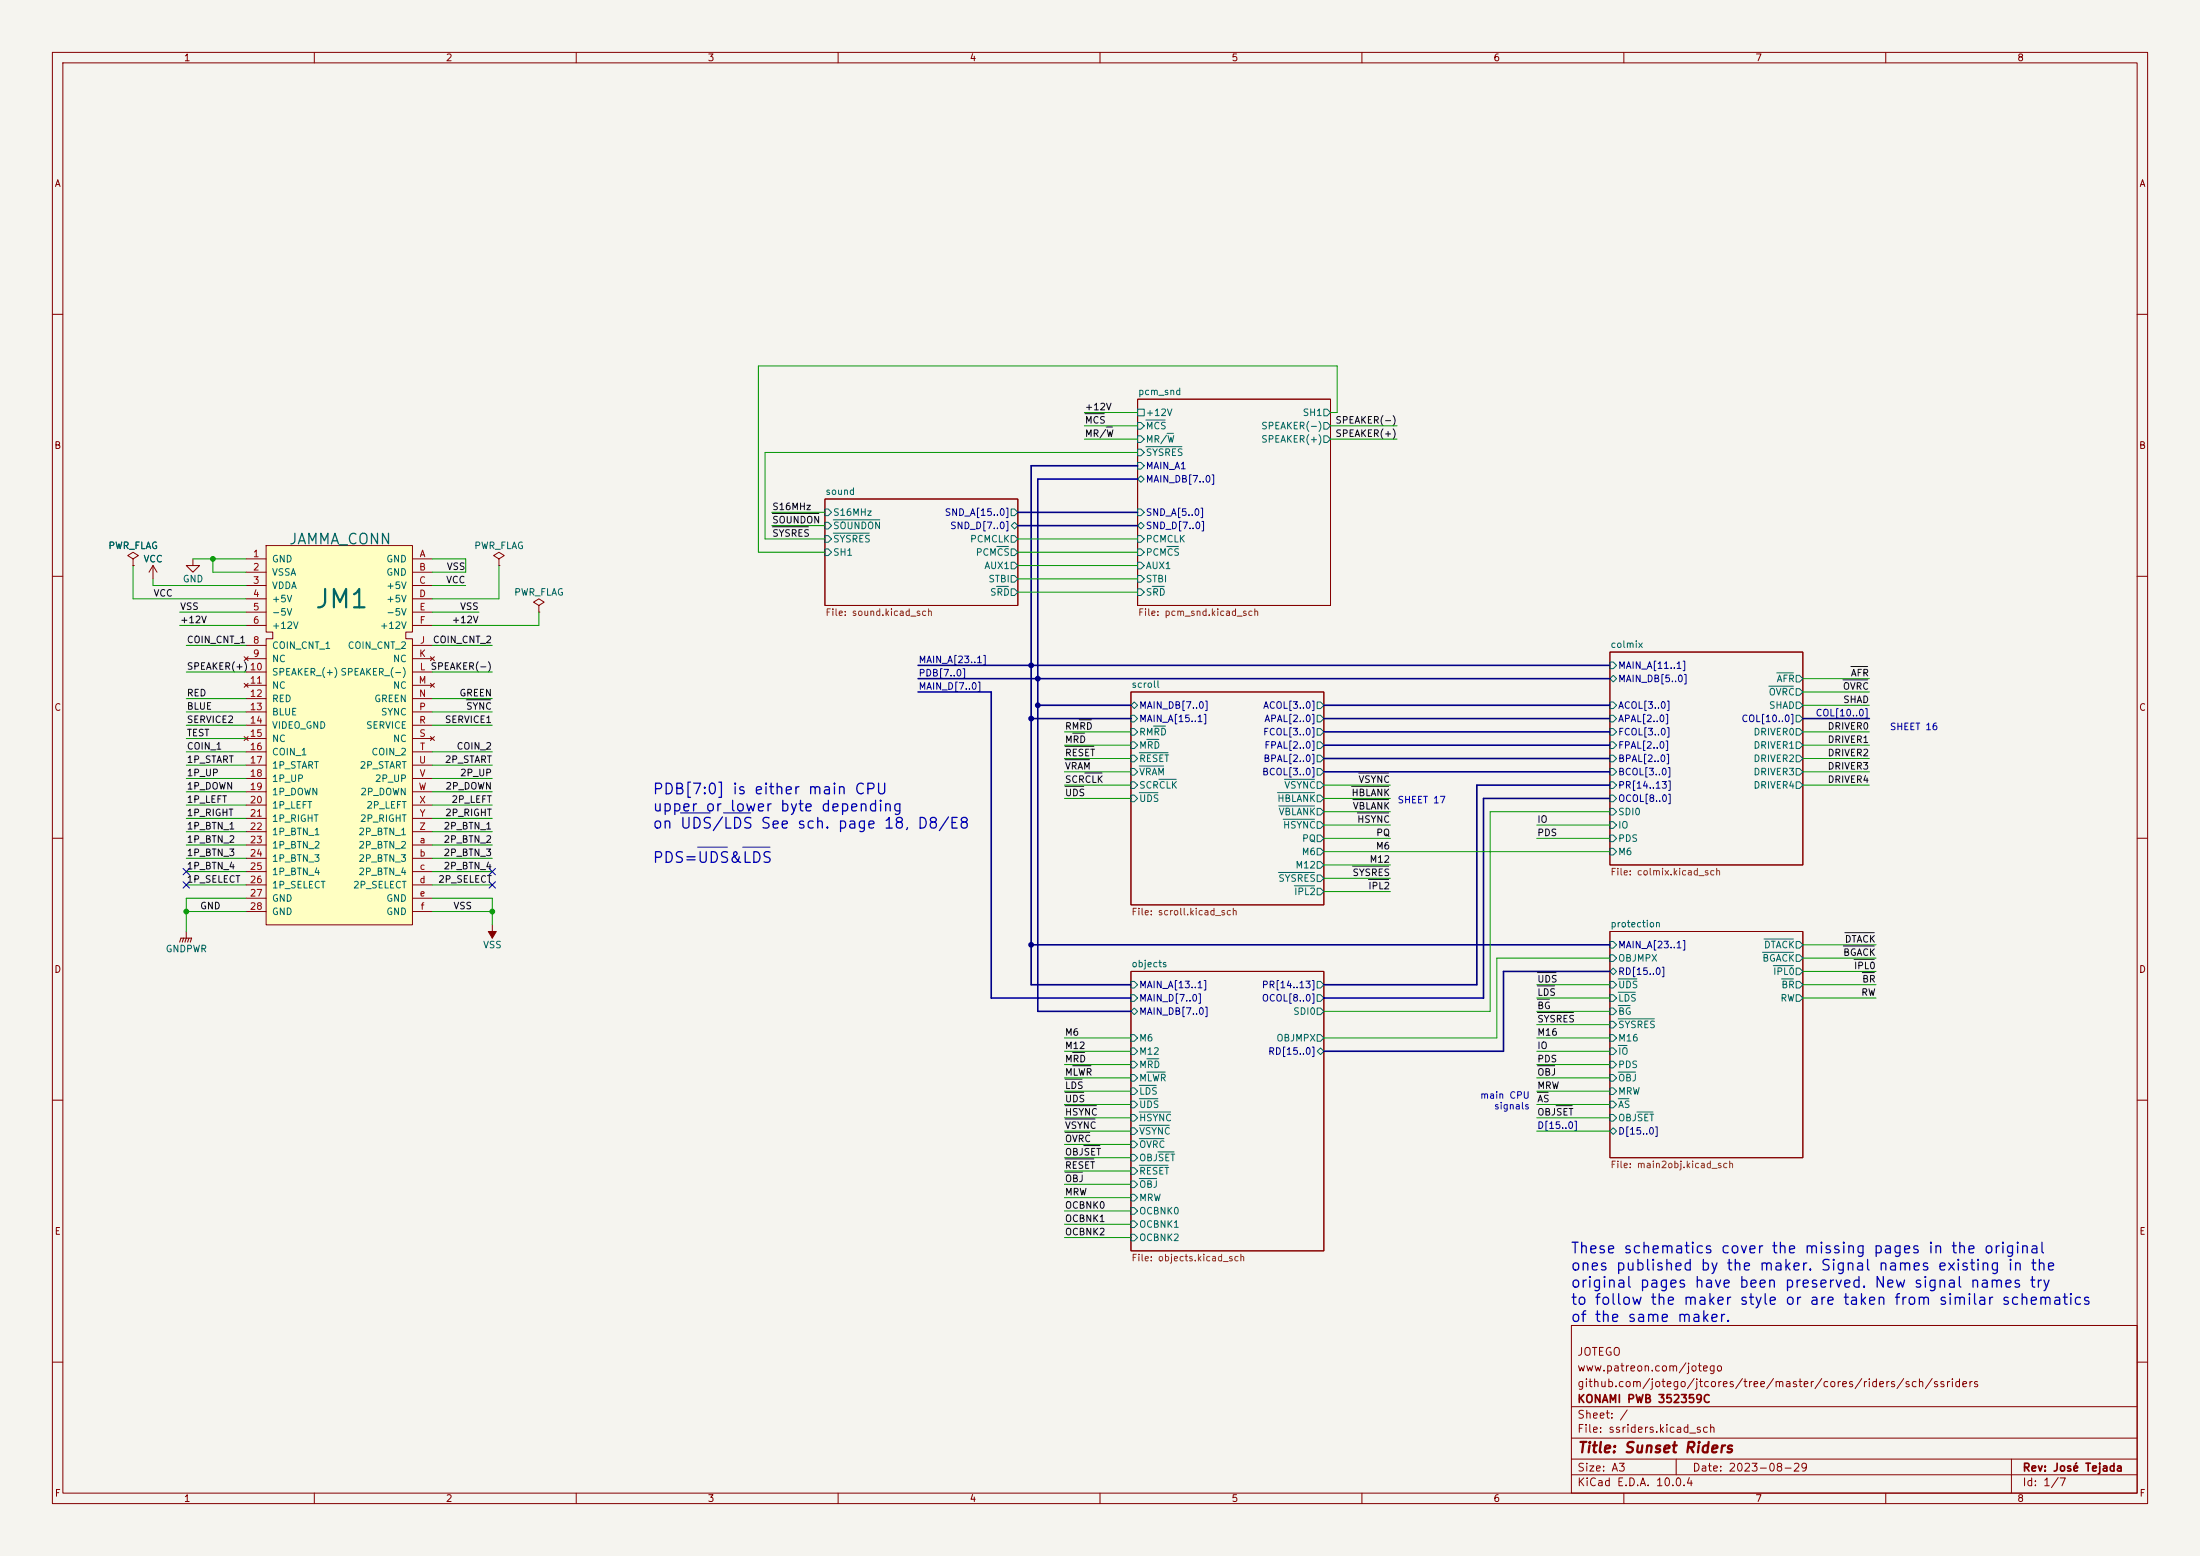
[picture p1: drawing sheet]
<svg xmlns="http://www.w3.org/2000/svg" width="420mm" height="297mm" viewBox="0 0 420 297" stroke-linecap="round" stroke-linejoin="round" font-family="sans-serif">
<path d="M0 0h420v297h-420z" fill="#f5f4ef" stroke="#f5f4ef" stroke-width=".19"/>
<g fill="none" stroke="#840000" stroke-width=".19">
<path d="M10 10h400v277h-400zM12 12h396v273h-396zM60 10v2M110 10v2M160 10v2M210 10v2M260 10v2M310 10v2M360 10v2M10 60h2M217.2 76.2h36.8v39.4h-36.8zM408 60h2"/>
<path d="M157.5 95.3h36.8v20.3h-36.8zM10 110h2M36.8 106.7v1.3h1.3l-1.3 1.2-1.2-1.2h1.2M95.2 106.7l1.1-.7-1.1-.6-1 .6 1 .7v1.3M95.2 108h.1M102.9 115.6l1-.7-1-.6-1 .6 1 .7v1.2M102.9 116.8h.1M408 110h2M215.9 132.1h36.8v40.6h-36.8zM307.3 124.5h36.9v40.6h-36.9zM10 160h2M408 160h2"/>
<path d="M35.6 177.8v1.3M94 176.5v2.6M307.3 177.8h36.9v43.2h-36.9zM215.9 185.4h36.8v53.4h-36.8zM10 210h2M408 210h2M300 253h108v32h-108zM10 260h2M300 278.5h108M300 274.5h108M300 268.5h108M320 278.5v3"/>
<path d="M384 278.5v6.5M408 260h2M60 285v2M110 285v2M160 285v2M210 285v2M260 285v2M300 281.5h108M310 285v2M360 285v2"/>
</g>
<g fill="none" stroke="#006464" stroke-width=".19">
<path d="M217.2 78.1h1.2v1.3h-1.2zM252.7 78.1h.7l.6 .6-.6 .7h-.7zM157.5 97.2h.6l.6 .6-.6 .6h-.6zM157.5 99.7h.6l.6 .6-.6 .7h-.6zM159.1 99.2h8.8M193 97.2h.7l.6 .6-.6 .6h-.7zM217.2 88.3h.6l.6 .6-.6 .6h-.6zM217.2 80.6h.6l.6 .7-.6 .6h-.6zM217.2 91.4l.6-.6 .6 .6-.6 .7zM217.2 85.7h.6l.6 .7-.6 .6h-.6zM217.2 97.2h.6l.6 .6-.6 .6h-.6zM217.2 83.2h.6l.6 .6-.6 .7h-.6z"/>
<path d="M218.8 80.2h3.6M218.8 85.3h6.8M222.8 82.7h1.2M252.7 80.6h.7l.6 .7-.6 .6h-.7zM252.7 83.2h.7l.6 .6-.6 .7h-.7zM157.5 102.2h.6l.6 .7-.6 .6h-.6zM157.5 104.8h.6l.6 .6-.6 .6h-.6zM159.1 101.8h6.8M190.2 111.9h2.3M190.3 104.3h2.2M193 107.3h.7l.6 .7-.6 .6h-.7zM193 109.9h.7l.6 .6-.6 .6h-.7z"/>
<path d="M193 102.2h.7l.6 .7-.6 .6h-.7zM193 104.8h.7l.6 .6-.6 .6h-.7zM193 100.3l.7-.6 .6 .6-.6 .7zM193 112.4h.7l.6 .6-.6 .7h-.7zM217.2 100.3l.6-.6 .6 .6-.6 .7zM217.2 112.4h.6l.6 .6-.6 .7h-.6zM217.2 107.3h.6l.6 .7-.6 .6h-.6zM217.2 104.8h.6l.6 .6-.6 .6h-.6zM217.2 109.9h.6l.6 .6-.6 .6h-.6zM217.2 102.2h.6l.6 .7-.6 .6h-.6zM220 111.9h2.3M222.7 104.3h2.3"/>
<path d="M215.9 139.1h.6l.7 .6-.7 .6h-.6zM215.9 134.6l.6-.6 .7 .6-.7 .7zM215.9 136.5h.6l.7 .7-.7 .6h-.6zM220.2 138.6h2.3M251.5 136.5h.6l.6 .7-.6 .6h-.6zM251.5 139.1h.6l.6 .6-.6 .6h-.6zM251.5 134h.6l.6 .6-.6 .7h-.6zM307.3 129.5l.7-.6 .6 .6-.6 .7zM307.3 134h.7l.6 .6-.6 .7h-.7zM307.3 136.5h.7l.6 .7-.6 .6h-.7zM307.3 139.1h.7l.6 .6-.6 .6h-.7zM307.3 126.4h.7l.6 .6-.6 .6h-.7z"/>
<path d="M337.7 131h4.7M339.2 128.4h3.2M342.9 134h.6l.7 .6-.7 .7h-.6zM342.9 136.5h.6l.7 .7-.7 .6h-.6zM342.9 128.9h.6l.7 .6-.7 .7h-.6zM342.9 139.1h.6l.7 .6-.7 .6h-.6zM342.9 131.4h.6l.7 .7-.7 .6h-.6zM215.9 146.7h.6l.7 .6-.7 .7h-.6zM215.9 144.1h.6l.7 .7-.7 .6h-.6zM215.9 141.6h.6l.7 .6-.7 .7h-.6zM215.9 149.2h.6l.7 .7-.7 .6h-.6zM215.9 151.8h.6l.7 .6-.7 .6h-.6z"/>
<path d="M217.5 146.2h4.6M217.5 143.7h5.5M217.5 151.3h3.5M218.9 141.1h2.3M221.2 148.8h3.4M243.9 151.3h7M244.1 153.8h6.8M245 156.4h5.9M245.2 148.8h5.7M251.5 141.6h.6l.6 .6-.6 .7h-.6zM251.5 144.1h.6l.6 .7-.6 .6h-.6zM251.5 146.7h.6l.6 .6-.6 .7h-.6z"/>
<path d="M251.5 149.2h.6l.6 .7-.6 .6h-.6zM251.5 151.8h.6l.6 .6-.6 .6h-.6zM251.5 154.3h.6l.6 .6-.6 .7h-.6zM251.5 156.8h.6l.6 .7-.6 .6h-.6zM251.5 159.4h.6l.6 .6-.6 .7h-.6zM307.3 154.3h.7l.6 .6-.6 .7h-.7zM307.3 151.8h.7l.6 .6-.6 .6h-.7zM307.3 149.2h.7l.6 .7-.6 .6h-.7zM307.3 141.6h.7l.6 .6-.6 .7h-.7zM307.3 146.7h.7l.6 .6-.6 .7h-.7zM307.3 144.1h.7l.6 .7-.6 .6h-.7zM307.3 156.8h.7l.6 .7-.6 .6h-.7z"/>
<path d="M307.3 159.4h.7l.6 .6-.6 .7h-.7zM342.9 149.2h.6l.7 .7-.7 .6h-.6zM342.9 141.6h.6l.7 .6-.7 .7h-.6zM342.9 144.1h.6l.7 .7-.7 .6h-.6zM342.9 146.7h.6l.7 .6-.7 .7h-.6zM244.1 166.5h6.8M247.1 169.1h3.8M251.5 164.5h.6l.6 .6-.6 .6h-.6zM251.5 161.9h.6l.6 .7-.6 .6h-.6zM251.5 167h.6l.6 .6-.6 .7h-.6zM251.5 169.5h.6l.6 .7-.6 .6h-.6zM307.3 161.9h.7l.6 .7-.6 .6h-.7z"/>
<path d="M307.3 179.7h.7l.6 .6-.6 .7h-.7zM336.8 179.2h5.6M342.9 179.7h.6l.7 .6-.7 .7h-.6zM215.9 193l.6-.6 .7 .6-.7 .7zM215.9 197.5h.6l.7 .6-.7 .7h-.6zM215.9 187.3h.6l.7 .7-.7 .6h-.6zM215.9 189.9h.6l.7 .6-.7 .6h-.6zM251.5 189.9h.6l.6 .6-.6 .6h-.6zM251.5 187.3h.6l.6 .7-.6 .6h-.6zM251.5 192.4h.6l.6 .6-.6 .7h-.6zM251.5 197.5h.6l.6 .6-.6 .7h-.6zM307.3 187.3h.7l.6 .7-.6 .6h-.7z"/>
<path d="M307.3 197.5h.7l.6 .6-.6 .7h-.7zM307.3 192.4h.7l.6 .6-.6 .7h-.7zM307.3 194.9h.7l.6 .7-.6 .6h-.7zM307.3 189.9h.7l.6 .6-.6 .6h-.7zM307.3 182.2h.7l.6 .7-.6 .6h-.7zM307.3 185.4l.7-.6 .6 .6-.6 .7zM308.9 186.9h3.6M308.9 191.9h2.3M308.9 194.5h6.9M308.9 189.4h3.3M308.9 199.6h1.7M336.5 181.8h5.9"/>
<path d="M338.5 184.3h3.9M340.1 186.9h2.3M342.9 182.2h.6l.7 .7-.7 .6h-.6zM342.9 184.8h.6l.7 .6-.7 .7h-.6zM342.9 187.3h.6l.7 .7-.7 .6h-.6zM342.9 189.9h.6l.7 .6-.7 .6h-.6zM215.9 202.6h.6l.7 .6-.7 .6h-.6zM215.9 200h.6l.7 .7-.7 .6h-.6zM215.9 215.3h.6l.7 .6-.7 .6h-.6zM215.9 212.7h.6l.7 .7-.7 .6h-.6zM215.9 207.6h.6l.7 .7-.7 .6h-.6zM215.9 210.2h.6l.7 .6-.7 .7h-.6z"/>
<path d="M215.9 205.1h.6l.7 .6-.7 .7h-.6zM215.9 217.8h.6l.7 .6-.7 .7h-.6zM217.5 209.7h3.5M217.5 212.3h6M217.5 214.8h5.7M217.5 207.2h3.2M217.5 217.3h4.7M218.9 204.6h3.5M218.9 202.1h2.3M221.1 219.9h3M252.1 200l.6 .7-.6 .6-.6-.6zM307.3 210.2h.7l.6 .6-.6 .7h-.7z"/>
<path d="M307.3 200h.7l.6 .7-.6 .6h-.7zM307.3 202.6h.7l.6 .6-.6 .6h-.7zM307.3 205.1h.7l.6 .6-.6 .7h-.7zM307.3 207.6h.7l.6 .7-.6 .6h-.7zM307.3 212.7h.7l.6 .7-.6 .6h-.7zM307.3 215.9l.7-.6 .6 .6-.6 .6zM308.9 209.7h2.1M308.9 204.6h3.3M312.5 212.3h3.1M215.9 222.9h.6l.7 .6-.7 .7h-.6zM215.9 220.3h.6l.7 .7-.7 .6h-.6zM215.9 225.4h.6l.7 .7-.7 .6h-.6z"/>
<path d="M215.9 230.5h.6l.7 .6-.7 .7h-.6zM215.9 235.6h.6l.7 .6-.7 .7h-.6zM215.9 233h.6l.7 .7-.7 .6h-.6zM215.9 228h.6l.7 .6-.7 .6h-.6zM217.5 222.4h5.5M217.5 225h3.3"/>
</g>
<path d="M93.2 177.8h1.5l-.7 1.3z" fill="#840000" stroke="#840000" stroke-width=".19"/>
<path d="M34.3 179.8l.2-.7h2.1l-.3 .7M35.1 179.1l-.3 .7M35.6 179.1l-.3 .7M36.1 179.1l-.3 .7" fill="none" stroke="#840000" stroke-width=".2"/>
<path d="M50.8 104.1h27.9v16.6h-1.2v1.2h1.2v54.6h-27.9v-54.6h1.3v-1.2h-1.3z" fill="#ffffc2"/>
<g fill="none" stroke="#840000" stroke-width=".19">
<path d="M25.4 106.7l1-.7-1-.6-1 .6 1 .7v1.3M25.4 108h.1M29.2 108l-.8 1.2M29.2 108l.8 1.2M29.2 108v2.5M47 106.7h3.8M47 109.2h3.8M47 111.8h3.8M47 114.3h3.8M47 116.8h3.8M47 119.4h3.8M50.8 104.1h27.9v16.6h-1.2v1.2h1.2v54.6h-27.9v-54.6h1.3v-1.2h-1.3z"/>
<path d="M78.7 106.7h3.8M78.7 109.2h3.8M78.7 111.8h3.8M78.7 114.3h3.8M78.7 116.8h3.8M78.7 119.4h3.8M46.6 125.3l.8 .8M46.6 130.4l.8 .8M47 123.2h3.8M47 125.7h3.8M47 128.3h3.8M47 130.8h3.8"/>
<path d="M47 133.4h3.8M47 135.9h3.8M47 138.4h3.8M47.4 125.3l-.8 .8M47.4 130.4l-.8 .8M78.7 123.2h3.8M78.7 125.7h3.8M78.7 128.3h3.8M78.7 130.8h3.8M78.7 133.4h3.8M78.7 135.9h3.8M78.7 138.4h3.8"/>
<path d="M82.2 125.3l.7 .8M82.2 130.4l.7 .8M82.9 125.3l-.7 .8M82.9 130.4l-.7 .8M46.6 140.6l.8 .8M47 141h3.8M47 143.5h3.8M47 146.1h3.8M47 148.6h3.8M47 151.1h3.8M47 153.7h3.8M47 156.2h3.8"/>
<path d="M47 158.8h3.8M47.4 140.6l-.8 .8M78.7 141h3.8M78.7 143.5h3.8M78.7 146.1h3.8M78.7 148.6h3.8M78.7 151.1h3.8M78.7 153.7h3.8M78.7 156.2h3.8M78.7 158.8h3.8M82.2 140.6l.7 .8M82.9 140.6l-.7 .8"/>
<path d="M47 161.3h3.8M47 163.8h3.8M47 166.4h3.8M47 168.9h3.8M47 171.5h3.8M47 174h3.8M78.7 161.3h3.8M78.7 163.8h3.8M78.7 166.4h3.8M78.7 168.9h3.8M78.7 171.5h3.8M78.7 174h3.8"/>
</g>
<g fill="none" stroke="#0f0f0f" stroke-width=".19">
<path d="M207.1 79h3.7M147.4 98h8.9M211.2 81.5h1.2M147.4 100.6h6.9M89 133.6h4.6M204.8 139.9h2.3M206 137.4h2.3M351.8 129.8h4.7M353.3 127.2h3.2M203.3 142.5h5.5M203.3 145h4.7M203.3 150.1h3.6"/>
<path d="M207.1 147.5h3.3M258 150.1h7.1M258.3 152.6h6.8M259.1 155.2h6M259.4 147.5h5.7M258.2 165.3h6.9M261.2 167.9h3.9M352.2 178h5.6M293.5 190.7h2.3M293.5 185.6h3.6M293.5 188.2h3.3M293.5 193.3h6.9"/>
<path d="M351.9 180.6h5.9M354 183.1h3.8M355.5 185.6h2.3M203.3 211h6M203.3 216.1h4.7M203.3 213.6h5.8M203.3 208.5h3.6M203.3 206h3.3M204.8 203.4h3.5M204.8 200.9h2.3M206.9 218.7h3.1M293.5 203.4h3.3"/>
<path d="M293.5 208.5h2M297.1 211h3M203.3 221.2h5.5M203.3 223.7h3.3"/>
</g>
<g fill="none" stroke="#000084" stroke-width=".3">
<path d="M194.3 97.8h22.9M217.2 88.9h-20.4v99.1h19.1M217.2 91.4h-19.1v101.6h17.8M194.3 100.3h22.9M175.3 129.5h132M175.3 132.1h13.9v58.4h26.7M175.3 127h132M196.8 137.2h19.1M198.1 134.6h17.8M252.7 137.2h54.6M252.7 134.6h54.6M252.7 139.7h54.6"/>
<path d="M344.2 137.2h12.7M252.7 147.3h54.6M252.7 144.8h54.6M252.7 142.2h54.6M307.3 152.4h-24.1v38.1h-30.5M307.3 149.9h-25.4v38.1h-29.2M196.8 180.3h110.5M307.3 185.4h-20.3v15.3h-34.3"/>
</g>
<g fill="none" stroke="#009600" stroke-width=".19">
<path d="M207 78.7h10.2M254 78.7h1.3v-8.8h-110.5v35.5h12.7M147.3 97.8h10.2M207 83.8h10.2M207 81.3h10.2M217.2 86.4h-71.2v16.5h11.5M254 83.8h12.7M254 81.3h12.7M25.4 108v6.3h21.6M29.2 110.5v1.3h17.8M34.3 119.4h12.7M34.3 116.8h12.7"/>
<path d="M36.8 106.7h10.2M40.6 106.7v2.5h6.4M82.5 106.7h6.4v2.5h-6.4M82.5 116.8h8.9M82.5 111.8h6.4M95.2 108v6.3h-12.7M102.9 116.8v2.6h-20.4M147.3 100.3h10.2M194.3 105.4h22.9M194.3 102.9h22.9M194.3 108h22.9M194.3 110.5h22.9"/>
<path d="M194.3 113h22.9M35.6 128.3h11.4M35.6 135.9h11.4M35.6 133.4h11.4M35.6 138.4h11.4M35.6 123.2h11.4M82.5 128.3h11.5M82.5 135.9h11.5M82.5 133.4h11.5M82.5 138.4h11.5M82.5 123.2h11.5M203.2 139.7h12.7"/>
<path d="M344.2 129.5h12.7M344.2 139.7h12.7M344.2 134.6h12.7M344.2 132.1h12.7M35.6 158.8h11.4M35.6 151.1h11.4M35.6 156.2h11.4M35.6 153.7h11.4M35.6 148.6h11.4M35.6 143.5h11.4M35.6 146.1h11.4M35.6 141h11.4"/>
<path d="M82.5 158.8h11.5M82.5 151.1h11.5M82.5 156.2h11.5M82.5 153.7h11.5M82.5 148.6h11.5M82.5 143.5h11.5M82.5 146.1h11.5M203.2 152.4h12.7M203.2 149.9h12.7M203.2 142.2h12.7M203.2 144.8h12.7M203.2 147.3h12.7"/>
<path d="M252.7 152.4h12.7M252.7 149.9h12.7M252.7 157.5h12.7M252.7 154.9h12.7M293.4 157.5h13.9M307.3 154.9h-22.8v38.1h-31.8M344.2 149.9h12.7M344.2 142.2h12.7M344.2 144.8h12.7M344.2 147.3h12.7M35.6 161.3h11.4M35.6 163.8h11.4"/>
<path d="M35.6 166.4h11.4M35.6 168.9h11.4M35.6 174h11.4M47 171.5h-11.4v6.3M82.5 161.3h11.5M82.5 163.8h11.5M82.5 166.4h11.5M82.5 168.9h11.5M82.5 171.5h11.5v5M82.5 174h11.5M252.7 160h12.7M252.7 167.6h12.7"/>
<path d="M252.7 162.6h54.6M252.7 165.1h12.7M252.7 170.2h12.7M293.4 160h13.9M203.2 198.1h12.7M293.4 190.5h13.9M293.4 198.1h13.9M293.4 188h13.9M293.4 195.6h13.9M293.4 193h13.9M307.3 182.9h-21.6v15.2h-33M344.2 182.9h13.9"/>
<path d="M344.2 190.5h13.9M344.2 188h13.9M344.2 180.3h13.9M344.2 185.4h13.9M203.2 213.4h12.7M203.2 215.9h12.7M203.2 210.8h12.7M203.2 203.2h12.7M203.2 218.4h12.7M203.2 205.7h12.7M203.2 200.7h12.7M203.2 208.3h12.7"/>
<path d="M293.4 213.4h13.9M293.4 215.9h13.9M293.4 210.8h13.9M293.4 203.2h13.9M293.4 205.7h13.9M293.4 200.7h13.9M293.4 208.3h13.9M203.2 221h12.7M203.2 236.2h12.7M203.2 231.1h12.7M203.2 233.7h12.7M203.2 228.6h12.7"/>
<path d="M203.2 226.1h12.7M203.2 223.5h12.7"/>
</g>
<path d="M35 165.8l1.2 1.2M35 168.3l1.2 1.2M36.2 165.8l-1.2 1.2M36.2 168.3l-1.2 1.2M93.4 168.3l1.2 1.2M93.4 165.8l1.2 1.2M94.6 168.3l-1.2 1.2M94.6 165.8l-1.2 1.2" fill="none" stroke="#000084" stroke-width=".19"/>
<path d="M129.9 155.2h5.7M138.1 155.2h5.2M133.2 161.7h5.7M141.8 161.7h5.2" fill="none" stroke="#0000c2" stroke-width=".19"/>
<g fill="#009600" stroke="#009600" stroke-width=".19">
<circle cx="40.6" cy="106.7" r=".46"/>
<circle cx="94" cy="174" r=".46"/>
<circle cx="35.6" cy="174" r=".46"/>
</g>
<g fill="#000084" stroke="#000084" stroke-width=".19">
<circle cx="196.8" cy="137.2" r=".46"/>
<circle cx="198.1" cy="129.5" r=".46"/>
<circle cx="198.1" cy="134.6" r=".46"/>
<circle cx="196.8" cy="127" r=".46"/>
<circle cx="196.8" cy="180.3" r=".46"/>
</g>
<text font-size="3.5" fill="#006464" x="59.9" y="117">JM1</text>
<text font-size="2" fill="#006464" x="55" y="104.4">JAMMA_CONN</text>
<g font-size="2" fill="#0000c2">
<text x="124.5" y="152.1">PDB[7:0] is either main CPU</text>
<text x="124.5" y="155.4">upper or lower byte depending</text>
<text x="124.5" y="158.7">on UDS/LDS See sch. page 18, D8/E8</text>
<text x="124.5" y="165.2">PDS=UDS&amp;LDS</text>
<text x="299.7" y="239.8">These schematics cover the missing pages in the original</text>
<text x="299.7" y="243">ones published by the maker. Signal names existing in the</text>
<text x="299.7" y="246.3">original pages have been preserved. New signal names try</text>
<text x="299.7" y="249.6">to follow the maker style or are taken from similar schematics</text>
<text x="299.7" y="252.8">of the same maker.</text>
</g>
<text font-size="2" fill="#840000" x="301" y="277.8">Title: Sunset Riders</text>
<g font-size="1.5" fill="#840000">
<text x="301" y="262.1">www.patreon.com/jotego</text>
<text x="301" y="259.1">JOTEGO</text>
<text x="301" y="268.1">KONAMI PWB 352359C</text>
<text x="301" y="265.1">github.com/jotego/jtcores/tree/master/cores/riders/sch/ssriders</text>
<text x="301" y="273.8">File: ssriders.kicad_sch</text>
<text x="301" y="271.1">Sheet: /</text>
<text x="301" y="281.2">Size: A3</text>
<text x="323" y="281.2">Date: 2023-08-29</text>
<text x="386" y="281.2">Rev: José Tejada</text>
<text x="301" y="284">KiCad E.D.A. 10.0.4</text>
<text x="386" y="284">Id: 1/7</text>
</g>
<g font-size="1.3" fill="#840000">
<text x="35" y="12">1</text>
<text x="85" y="12">2</text>
<text x="135" y="12">3</text>
<text x="185" y="12">4</text>
<text x="235" y="12">5</text>
<text x="285" y="12">6</text>
<text x="335" y="12">7</text>
<text x="385" y="12">8</text>
<text x="10.3" y="36">A</text>
<text x="408.3" y="36">A</text>
<text x="10.3" y="86">B</text>
<text x="408.2" y="86">B</text>
<text x="10.3" y="136">C</text>
<text x="408.2" y="136">C</text>
<text x="10.3" y="186">D</text>
<text x="408.2" y="186">D</text>
<text x="10.3" y="236">E</text>
<text x="408.3" y="236">E</text>
<text x="10.3" y="286">F</text>
<text x="35" y="287">1</text>
<text x="85" y="287">2</text>
<text x="135" y="287">3</text>
<text x="185" y="287">4</text>
<text x="235" y="287">5</text>
<text x="285" y="287">6</text>
<text x="335" y="287">7</text>
<text x="385" y="287">8</text>
<text x="408.3" y="286">F</text>
</g>
<g font-size="1.3" fill="#006464">
<text x="217.2" y="75.7">pcm_snd</text>
<text x="218.6" y="82.3">MCS</text>
<text x="218.6" y="79.7">+12V</text>
<text x="240.7" y="82.3">SPEAKER(-)</text>
<text x="248.6" y="79.7">SH1</text>
<text x="218.6" y="87.3">SYSRES</text>
<text x="218.6" y="84.8">MR/W</text>
<text x="240.7" y="84.8">SPEAKER(+)</text>
<text x="157.5" y="94.8">sound</text>
<text x="158.9" y="98.8">S16MHz</text>
<text x="158.9" y="101.3">SOUNDON</text>
<text x="20.6" y="105.1">PWR_FLAG</text>
<text x="27.3" y="107.7">VCC</text>
<text x="51.8" y="107.7">GND</text>
<text x="73.7" y="107.7">GND</text>
<text x="90.4" y="105.1">PWR_FLAG</text>
<text x="158.9" y="103.8">SYSRES</text>
<text x="158.9" y="106.4">SH1</text>
<text x="185.1" y="103.8">PCMCLK</text>
<text x="186.2" y="106.4">PCMCS</text>
<text x="218.6" y="106.4">PCMCS</text>
<text x="218.6" y="103.8">PCMCLK</text>
<text x="34.8" y="111.5">GND</text>
<text x="51.8" y="110.2">VSSA</text>
<text x="51.8" y="112.7">VDDA</text>
<text x="73.7" y="110.2">GND</text>
<text x="73.7" y="112.7">+5V</text>
<text x="187.8" y="108.9">AUX1</text>
<text x="188.6" y="111.5">STBI</text>
<text x="218.6" y="108.9">AUX1</text>
<text x="218.6" y="111.5">STBI</text>
<text x="51.8" y="115.3">+5V</text>
<text x="51.8" y="117.8">-5V</text>
<text x="73.7" y="115.3">+5V</text>
<text x="73.7" y="117.8">-5V</text>
<text x="98.1" y="114">PWR_FLAG</text>
<text x="188.9" y="114">SRD</text>
<text x="218.6" y="114">SRD</text>
<text x="51.8" y="120.4">+12V</text>
<text x="51.8" y="124.2">COIN_CNT_1</text>
<text x="66.3" y="124.2">COIN_CNT_2</text>
<text x="72.4" y="120.4">+12V</text>
<text x="307.3" y="124">colmix</text>
<text x="51.8" y="126.7">NC</text>
<text x="51.8" y="129.2">SPEAKER_(+) SPEAKER_(-)</text>
<text x="51.8" y="131.8">NC</text>
<text x="74.9" y="126.7">NC</text>
<text x="74.9" y="131.8">NC</text>
<text x="215.9" y="131.6">scroll</text>
<text x="339.1" y="130.5">AFR</text>
<text x="51.8" y="134.3">RED</text>
<text x="51.8" y="136.9">BLUE</text>
<text x="71.4" y="134.3">GREEN</text>
<text x="72.6" y="136.9">SYNC</text>
<text x="337.5" y="133.1">OVRC</text>
<text x="337.6" y="135.6">SHAD</text>
<text x="51.8" y="139.4">VIDEO_GND</text>
<text x="51.8" y="141.9">NC</text>
<text x="69.8" y="139.4">SERVICE</text>
<text x="74.9" y="141.9">NC</text>
<text x="217.4" y="143.2">MRD</text>
<text x="217.4" y="140.7">RMRD</text>
<text x="334.6" y="140.7">DRIVER0</text>
<text x="334.6" y="143.2">DRIVER1</text>
<text x="51.8" y="144.5">COIN_1</text>
<text x="51.8" y="147">1P_START</text>
<text x="51.8" y="149.6">1P_UP</text>
<text x="68.6" y="147">2P_START</text>
<text x="70.8" y="144.5">COIN_2</text>
<text x="71.5" y="149.6">2P_UP</text>
<text x="217.4" y="148.3">VRAM</text>
<text x="217.4" y="145.8">RESET</text>
<text x="334.6" y="145.8">DRIVER2</text>
<text x="334.6" y="148.3">DRIVER3</text>
<text x="51.8" y="152.1">1P_DOWN</text>
<text x="51.8" y="154.6">1P_LEFT</text>
<text x="68.7" y="152.1">2P_DOWN</text>
<text x="69.8" y="154.6">2P_LEFT</text>
<text x="217.4" y="150.8">SCRCLK</text>
<text x="217.4" y="153.4">UDS</text>
<text x="243.7" y="153.4">HBLANK</text>
<text x="244" y="155.9">VBLANK</text>
<text x="245.1" y="150.8">VSYNC</text>
<text x="308.8" y="155.9">SDI0</text>
<text x="334.6" y="150.8">DRIVER4</text>
<text x="51.8" y="157.2">1P_RIGHT</text>
<text x="51.8" y="159.7">1P_BTN_1</text>
<text x="68.3" y="159.7">2P_BTN_1</text>
<text x="68.6" y="157.2">2P_RIGHT</text>
<text x="244.8" y="158.5">HSYNC</text>
<text x="248.5" y="161">PQ</text>
<text x="308.8" y="158.5">IO</text>
<text x="308.8" y="161">PDS</text>
<text x="51.8" y="162.3">1P_BTN_2</text>
<text x="51.8" y="164.8">1P_BTN_3</text>
<text x="51.8" y="167.3">1P_BTN_4</text>
<text x="68.3" y="162.3">2P_BTN_2</text>
<text x="68.3" y="164.8">2P_BTN_3</text>
<text x="68.3" y="167.3">2P_BTN_4</text>
<text x="247.2" y="166.1">M12</text>
<text x="248.4" y="163.5">M6</text>
<text x="308.8" y="163.5">M6</text>
<text x="51.8" y="169.9">1P_SELECT</text>
<text x="51.8" y="172.4">GND</text>
<text x="67.3" y="169.9">2P_SELECT</text>
<text x="73.7" y="172.4">GND</text>
<text x="243.9" y="168.6">SYSRES</text>
<text x="247" y="171.2">IPL2</text>
<text x="51.8" y="175">GND</text>
<text x="73.7" y="175">GND</text>
<text x="307.3" y="177.3">protection</text>
<text x="31.5" y="182.1">GNDPWR</text>
<text x="92.1" y="181.3">VSS</text>
<text x="215.9" y="184.9">objects</text>
<text x="308.8" y="183.9">OBJMPX</text>
<text x="336.3" y="183.9">BGACK</text>
<text x="336.6" y="181.3">DTACK</text>
<text x="308.8" y="188.9">UDS</text>
<text x="308.8" y="191.5">LDS</text>
<text x="338.4" y="186.4">IPL0</text>
<text x="339.8" y="191.5">RW</text>
<text x="340" y="188.9">BR</text>
<text x="246.8" y="194">SDI0</text>
<text x="308.8" y="194">BG</text>
<text x="308.8" y="196.6">SYSRES</text>
<text x="217.4" y="199.1">M6</text>
<text x="217.4" y="201.6">M12</text>
<text x="243.6" y="199.1">OBJMPX</text>
<text x="308.8" y="199.1">M16</text>
<text x="308.8" y="201.6">IO</text>
<text x="217.4" y="204.2">MRD</text>
<text x="217.4" y="209.3">LDS</text>
<text x="217.4" y="206.7">MLWR</text>
<text x="308.8" y="204.2">PDS</text>
<text x="308.8" y="206.7">OBJ</text>
<text x="308.8" y="209.3">MRW</text>
<text x="217.4" y="214.3">HSYNC</text>
<text x="217.4" y="211.8">UDS</text>
<text x="308.8" y="211.8">AS</text>
<text x="308.8" y="214.3">OBJSET</text>
<text x="217.4" y="222">OBJSET</text>
<text x="217.4" y="216.9">VSYNC</text>
<text x="217.4" y="219.4">OVRC</text>
<text x="217.4" y="224.5">RESET</text>
<text x="217.4" y="227">OBJ</text>
<text x="217.4" y="232.1">OCBNK0</text>
<text x="217.4" y="229.6">MRW</text>
<text x="217.4" y="237.2">OCBNK2</text>
<text x="217.4" y="234.7">OCBNK1</text>
</g>
<g font-size="1.3" fill="#0f0f0f">
<text x="207" y="83.7">MR/W</text>
<text x="207" y="81.2">MCS</text>
<text x="207" y="78.6">+12V</text>
<text x="254.8" y="83.7">SPEAKER(+)</text>
<text x="254.8" y="81.2">SPEAKER(-)</text>
<text x="147.3" y="97.7">S16MHz</text>
<text x="147.3" y="100.2">SOUNDON</text>
<text x="147.3" y="102.7">SYSRES</text>
<text x="85.1" y="111.6">VCC</text>
<text x="85.2" y="109.1">VSS</text>
<text x="29.2" y="114.2">VCC</text>
<text x="34.3" y="119.3">+12V</text>
<text x="34.3" y="116.7">VSS</text>
<text x="86.2" y="119.3">+12V</text>
<text x="87.7" y="116.7">VSS</text>
<text x="35.6" y="123.1">COIN_CNT_1</text>
<text x="82.5" y="123.1">COIN_CNT_2</text>
<text x="35.6" y="128.1">SPEAKER(+)10</text>
<text x="351.7" y="132">OVRC</text>
<text x="353.2" y="129.4">AFR</text>
<text x="35.6" y="133.2">RED</text>
<text x="35.6" y="135.8">BLUE</text>
<text x="87.6" y="133.2">GREEN</text>
<text x="88.9" y="135.8">SYNC</text>
<text x="351.8" y="134.5">SHAD</text>
<text x="35.6" y="138.3">SERVICE2</text>
<text x="35.6" y="143.4">COIN_1</text>
<text x="35.6" y="140.8">TEST</text>
<text x="84.8" y="138.3">SERVICE1</text>
<text x="87.1" y="143.4">COIN_2</text>
<text x="203.2" y="139.6">RMRD</text>
<text x="203.2" y="142.1">MRD</text>
<text x="348.8" y="142.1">DRIVER1</text>
<text x="348.8" y="139.6">DRIVER0</text>
<text x="35.6" y="145.9">1P_START</text>
<text x="35.6" y="148.5">1P_UP</text>
<text x="84.8" y="145.9">2P_START</text>
<text x="87.7" y="148.5">2P_UP</text>
<text x="203.2" y="149.7">SCRCLK</text>
<text x="203.2" y="144.7">RESET</text>
<text x="203.2" y="147.2">VRAM</text>
<text x="259.2" y="149.7">VSYNC</text>
<text x="348.8" y="147.2">DRIVER3</text>
<text x="348.8" y="149.7">DRIVER4</text>
<text x="348.8" y="144.7">DRIVER2</text>
<text x="35.6" y="151">1P_DOWN</text>
<text x="35.6" y="153.5">1P_LEFT</text>
<text x="84.9" y="151">2P_DOWN</text>
<text x="86.1" y="153.5">2P_LEFT</text>
<text x="203.2" y="152.3">UDS</text>
<text x="257.9" y="152.3">HBLANK</text>
<text x="258.2" y="154.8">VBLANK</text>
<text x="35.6" y="156.1">1P_RIGHT</text>
<text x="35.6" y="161.2">1P_BTN_2</text>
<text x="35.6" y="158.6">1P_BTN_1</text>
<text x="84.6" y="161.2">2P_BTN_2</text>
<text x="84.6" y="158.6">2P_BTN_1</text>
<text x="84.9" y="156.1">2P_RIGHT</text>
<text x="259" y="157.4">HSYNC</text>
<text x="262.6" y="159.9">PQ</text>
<text x="293.4" y="157.4">IO</text>
<text x="293.4" y="159.9">PDS</text>
<text x="35.6" y="166.2">1P_BTN_4</text>
<text x="35.6" y="163.7">1P_BTN_3</text>
<text x="84.6" y="163.7">2P_BTN_3</text>
<text x="84.6" y="166.2">2P_BTN_4</text>
<text x="258.1" y="167.5">SYSRES</text>
<text x="261.4" y="165">M12</text>
<text x="262.6" y="162.4">M6</text>
<text x="35.6" y="168.8">1P_SELECT</text>
<text x="38.1" y="173.9">GND</text>
<text x="83.6" y="168.8">2P_SELECT</text>
<text x="86.5" y="173.9">VSS</text>
<text x="261.1" y="170.1">IPL2</text>
<text x="351.8" y="182.8">BGACK</text>
<text x="352.1" y="180.2">DTACK</text>
<text x="353.8" y="185.3">IPL0</text>
<text x="293.4" y="187.8">UDS</text>
<text x="293.4" y="190.4">LDS</text>
<text x="355.2" y="190.4">RW</text>
<text x="355.4" y="187.8">BR</text>
<text x="203.2" y="198">M6</text>
<text x="293.4" y="192.9">BG</text>
<text x="293.4" y="198">M16</text>
<text x="293.4" y="195.5">SYSRES</text>
<text x="203.2" y="203.1">MRD</text>
<text x="203.2" y="200.5">M12</text>
<text x="293.4" y="203.1">PDS</text>
<text x="293.4" y="200.5">IO</text>
<text x="203.2" y="205.6">MLWR</text>
<text x="203.2" y="208.2">LDS</text>
<text x="293.4" y="208.2">MRW</text>
<text x="293.4" y="205.6">OBJ</text>
<text x="203.2" y="215.8">VSYNC</text>
<text x="203.2" y="210.7">UDS</text>
<text x="203.2" y="213.2">HSYNC</text>
<text x="293.4" y="213.2">OBJSET</text>
<text x="293.4" y="210.7">AS</text>
<text x="203.2" y="218.3">OVRC</text>
<text x="203.2" y="220.9">OBJSET</text>
<text x="203.2" y="223.4">RESET</text>
<text x="203.2" y="225.9">OBJ</text>
<text x="203.2" y="228.5">MRW</text>
<text x="203.2" y="231">OCBNK0</text>
<text x="203.2" y="233.6">OCBNK1</text>
<text x="203.2" y="236.1">OCBNK2</text>
</g>
<g font-size="1.3" fill="#000084">
<text x="218.6" y="89.9">MAIN_A1</text>
<text x="218.6" y="92.4">MAIN_DB[7..0]</text>
<text x="180.2" y="98.8">SND_A[15..0]</text>
<text x="181.3" y="101.3">SND_D[7..0]</text>
<text x="218.6" y="101.3">SND_D[7..0]</text>
<text x="218.6" y="98.8">SND_A[5..0]</text>
<text x="175.3" y="132">MAIN_D[7..0]</text>
<text x="175.3" y="129.4">PDB[7..0]</text>
<text x="175.3" y="126.9">MAIN_A[23..1]</text>
<text x="308.8" y="130.5">MAIN_DB[5..0]</text>
<text x="308.8" y="128">MAIN_A[11..1]</text>
<text x="217.4" y="135.6">MAIN_DB[7..0]</text>
<text x="241" y="135.6">ACOL[3..0]</text>
<text x="308.8" y="135.6">ACOL[3..0]</text>
<text x="346.5" y="137">COL[10..0]</text>
<text x="217.4" y="138.1">MAIN_A[15..1]</text>
<text x="241" y="140.7">FCOL[3..0]</text>
<text x="241.3" y="138.1">APAL[2..0]</text>
<text x="241.3" y="143.2">FPAL[2..0]</text>
<text x="308.8" y="138.1">APAL[2..0]</text>
<text x="308.8" y="143.2">FPAL[2..0]</text>
<text x="308.8" y="140.7">FCOL[3..0]</text>
<text x="332.3" y="138.1">COL[10..0]</text>
<text x="240.8" y="148.3">BCOL[3..0]</text>
<text x="241.1" y="145.8">BPAL[2..0]</text>
<text x="308.8" y="148.3">BCOL[3..0]</text>
<text x="308.8" y="145.8">BPAL[2..0]</text>
<text x="308.8" y="153.4">OCOL[8..0]</text>
<text x="308.8" y="150.8">PR[14..13]</text>
<text x="308.8" y="181.3">MAIN_A[23..1]</text>
<text x="217.4" y="188.9">MAIN_A[13..1]</text>
<text x="217.4" y="191.5">MAIN_D[7..0]</text>
<text x="240.8" y="191.5">OCOL[8..0]</text>
<text x="240.8" y="188.9">PR[14..13]</text>
<text x="308.8" y="186.4">RD[15..0]</text>
<text x="217.4" y="194">MAIN_DB[7..0]</text>
<text x="242" y="201.6">RD[15..0]</text>
<text x="293.4" y="215.8">D[15..0]</text>
<text x="308.8" y="216.9">D[15..0]</text>
</g>
<g font-size="1.3" fill="#a90000">
<text x="48.2" y="106.7">1</text>
<text x="80" y="106.7">A</text>
<text x="48.2" y="109.2">2</text>
<text x="48.2" y="111.7">3</text>
<text x="79.9" y="109.2">B</text>
<text x="79.9" y="111.7">C</text>
<text x="48.2" y="114.3">4</text>
<text x="48.2" y="116.8">5</text>
<text x="48.2" y="119.4">6</text>
<text x="79.9" y="114.3">D</text>
<text x="80" y="116.8">E</text>
<text x="80" y="119.4">F</text>
<text x="48.2" y="123.2">8</text>
<text x="48.2" y="125.7">9</text>
<text x="79.9" y="125.7">K</text>
<text x="80.1" y="123.2">J</text>
<text x="47.6" y="130.8">11</text>
<text x="79.8" y="130.8">M</text>
<text x="80" y="128.2">L SPEAKER(-)</text>
<text x="47.6" y="133.3">12</text>
<text x="47.6" y="135.9">13</text>
<text x="79.9" y="133.3">N</text>
<text x="79.9" y="135.9">P</text>
<text x="47.6" y="138.4">14</text>
<text x="47.6" y="140.9">15</text>
<text x="47.6" y="143.5">16</text>
<text x="79.9" y="138.4">R</text>
<text x="79.9" y="140.9">S</text>
<text x="80.1" y="143.5">T</text>
<text x="47.6" y="146">17</text>
<text x="47.6" y="148.6">18</text>
<text x="79.9" y="146">U</text>
<text x="80" y="148.6">V</text>
<text x="47.6" y="151.1">19</text>
<text x="47.6" y="153.6">20</text>
<text x="79.8" y="151.1">W</text>
<text x="79.9" y="153.6">X</text>
<text x="47.6" y="156.2">21</text>
<text x="47.6" y="158.7">22</text>
<text x="47.6" y="161.3">23</text>
<text x="79.9" y="158.7">Z</text>
<text x="80" y="161.3">a</text>
<text x="80" y="156.2">Y</text>
<text x="47.6" y="163.8">24</text>
<text x="47.6" y="166.3">25</text>
<text x="80" y="163.8">b</text>
<text x="80" y="166.3">c</text>
<text x="47.6" y="168.9">26</text>
<text x="47.6" y="171.4">27</text>
<text x="47.6" y="174">28</text>
<text x="80" y="168.9">d</text>
<text x="80" y="171.4">e</text>
<text x="80.2" y="174">f</text>
</g>
<g font-size="1.3" fill="#725600">
<text x="157.5" y="117.9">File: sound.kicad_sch</text>
<text x="217.2" y="117.9">File: pcm_snd.kicad_sch</text>
<text x="307.3" y="167.4">File: colmix.kicad_sch</text>
<text x="215.9" y="175">File: scroll.kicad_sch</text>
<text x="307.3" y="223.3">File: main2obj.kicad_sch</text>
<text x="215.9" y="241.1">File: objects.kicad_sch</text>
</g>
<g font-size="1.3" fill="#0000c2">
<text x="360.7" y="139.7">SHEET 16</text>
<text x="266.7" y="153.6">SHEET 17</text>
<text x="282.5" y="210">main CPU</text>
<text x="285.1" y="212.1">signals</text>
</g>
</svg>
